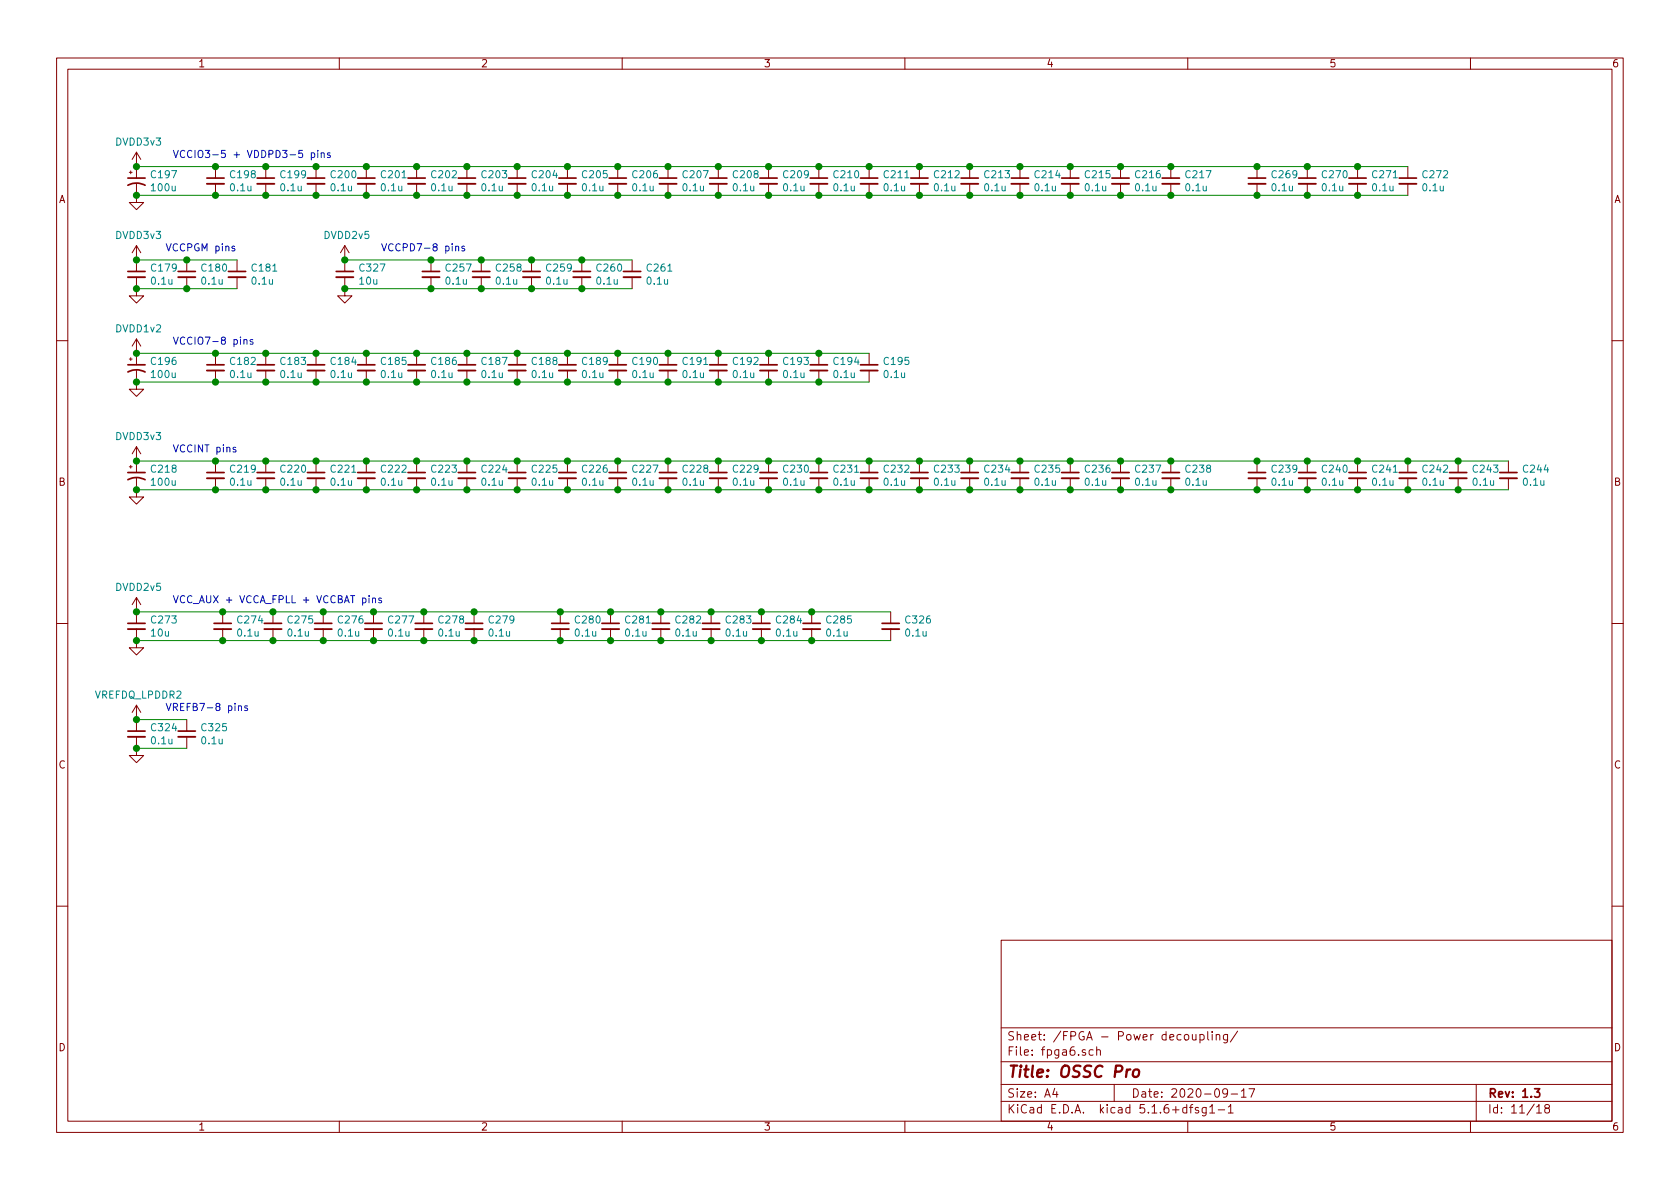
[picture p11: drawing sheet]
<svg xmlns="http://www.w3.org/2000/svg" width="297mm" height="210mm" viewBox="0 0 297 210" stroke-linecap="round" stroke-linejoin="round" font-family="sans-serif">
<g fill="none" stroke="#840000" stroke-width=".18">
<path d="M10 10.3h277v189.9h-277zM12 12.2h273v186.1h-273zM60 10.3v1.9M110 10.3v1.9M160 10.3v1.9M210 10.3v1.9M260 10.3v1.9M22.9 30.5h.5M23.1 30.2v.5M24.1 32.5v3.3h1.3l-1.3 1.3-1.2-1.3h1.2M24.1 26.9v4.6M24.1 26.9l-.7 1.3"/>
<path d="M24.1 26.9l.8 1.3M38.1 29.5v2M38.1 32.5v2M47 29.5v2M47 32.5v2M55.9 29.5v2M55.9 32.5v2M64.8 29.5v2M64.8 32.5v2M73.7 29.5v2M73.7 32.5v2M82.5 29.5v2"/>
<path d="M82.5 32.5v2M91.4 29.5v2M91.4 32.5v2M100.3 29.5v2M100.3 32.5v2M109.2 29.5v2M109.2 32.5v2M118.1 29.5v2M118.1 32.5v2M127 29.5v2M127 32.5v2M135.9 29.5v2"/>
<path d="M135.9 32.5v2M144.8 29.5v2M144.8 32.5v2M153.7 29.5v2M153.7 32.5v2M162.6 29.5v2M162.6 32.5v2M171.4 29.5v2M171.4 32.5v2M180.3 29.5v2M180.3 32.5v2M189.2 29.5v2"/>
<path d="M189.2 32.5v2M198.1 29.5v2M198.1 32.5v2M207 29.5v2M207 32.5v2M222.2 29.5v2M222.2 32.5v2M231.1 29.5v2M231.1 32.5v2M240 29.5v2M240 32.5v2M248.9 29.5v2"/>
<path d="M248.9 32.5v2M24.1 49v3.3h1.3l-1.3 1.3-1.2-1.3h1.2M24.1 43.4v4.6M24.1 59.9v4.6M24.1 59.9l-.7 1.3M24.1 59.9l.8 1.3M24.1 43.4l-.7 1.3M24.1 43.4l.8 1.3M33 46v2M33 49v2M41.9 46v2M41.9 49v2"/>
<path d="M61 49v3.3h1.2l-1.2 1.3-1.3-1.3h1.3M61 43.4l-.8 1.3M61 43.4v4.6M61 43.4l.7 1.3M76.2 46v2M76.2 49v2M85.1 46v2M85.1 49v2M94 46v2M94 49v2M102.9 46v2M102.9 49v2"/>
<path d="M111.8 46v2M111.8 49v2M10 60.2h2M22.9 63.5h.5M23.1 63.2v.5M24.1 65.5v3.3h1.3l-1.3 1.3-1.2-1.3h1.2M24.1 79v4.6M24.1 79l-.7 1.3M24.1 79l.8 1.3M38.1 62.5v2M38.1 65.5v2.1M47 62.5v2"/>
<path d="M47 65.5v2.1M55.9 62.5v2M55.9 65.5v2.1M64.8 62.5v2M64.8 65.5v2.1M73.7 62.5v2M73.7 65.5v2.1M82.5 62.5v2M82.5 65.5v2.1M91.4 62.5v2M91.4 65.5v2.1M100.3 62.5v2"/>
<path d="M100.3 65.5v2.1M109.2 62.5v2M109.2 65.5v2.1M118.1 62.5v2M118.1 65.5v2.1M127 62.5v2M127 65.5v2.1M135.9 62.5v2M135.9 65.5v2.1M144.8 62.5v2M144.8 65.5v2.1M153.7 62.5v2"/>
<path d="M153.7 65.5v2.1M285 60.2h2M22.9 82.5h.5M23.1 82.3v.5M24.1 84.6v3.3h1.3l-1.3 1.2-1.2-1.2h1.2M38.1 81.5v2.1M38.1 84.6v2M47 81.5v2.1M47 84.6v2M55.9 81.5v2.1M55.9 84.6v2M64.8 81.5v2.1"/>
<path d="M64.8 84.6v2M73.7 81.5v2.1M73.7 84.6v2M82.5 81.5v2.1M82.5 84.6v2M91.4 81.5v2.1M91.4 84.6v2M100.3 81.5v2.1M100.3 84.6v2M109.2 81.5v2.1M109.2 84.6v2M118.1 81.5v2.1"/>
<path d="M118.1 84.6v2M127 81.5v2.1M127 84.6v2M135.9 81.5v2.1M135.9 84.6v2M144.8 81.5v2.1M144.8 84.6v2M153.7 81.5v2.1M153.7 84.6v2M162.6 81.5v2.1M162.6 84.6v2M171.4 81.5v2.1"/>
<path d="M171.4 84.6v2M180.3 81.5v2.1M180.3 84.6v2M189.2 81.5v2.1M189.2 84.6v2M198.1 81.5v2.1M198.1 84.6v2M207 81.5v2.1M207 84.6v2M222.2 81.5v2.1M222.2 84.6v2M231.1 81.5v2.1"/>
<path d="M231.1 84.6v2M240 81.5v2.1M240 84.6v2M248.9 81.5v2.1M248.9 84.6v2M257.8 81.5v2.1M257.8 84.6v2M266.7 81.5v2.1M266.7 84.6v2M10 110.3h2M24.1 111.2v3.3h1.3l-1.3 1.3-1.2-1.3h1.2M24.1 105.7l-.7 1.2"/>
<path d="M24.1 105.7v4.5M24.1 105.7l.8 1.2M39.4 108.2v2M39.4 111.2v2.1M48.3 108.2v2M48.3 111.2v2.1M57.1 108.2v2M57.1 111.2v2.1M66 108.2v2M66 111.2v2.1M74.9 108.2v2M74.9 111.2v2.1"/>
<path d="M83.8 108.2v2M83.8 111.2v2.1M99.1 108.2v2M99.1 111.2v2.1M107.9 108.2v2M107.9 111.2v2.1M116.8 108.2v2M116.8 111.2v2.1M125.7 108.2v2M125.7 111.2v2.1M134.6 108.2v2M134.6 111.2v2.1"/>
<path d="M143.5 108.2v2M143.5 111.2v2.1M157.5 108.2v2M157.5 111.2v2.1M285 110.3h2M24.1 130.3v3.3h1.3l-1.3 1.3-1.2-1.3h1.2M24.1 124.7v4.6M24.1 124.7l-.7 1.3M24.1 124.7l.8 1.3M33 127.2v2.1M33 130.3v2M10 160.2h2"/>
<path d="M177 166.3h108v32h-108zM285 160.2h2M60 198.3v1.9M110 198.3v1.9M160 198.3v1.9M177 194.8h108M177 191.8h108M177 187.8h108M177 181.8h108M186.5 192.5l-.4 1h1M186.8 193v1M193.3 185.7l-.5-.1-.2 .3 .1 .6h.6"/>
<path d="M193.9 185.7h.1a.37 .37 0 0 1 .6 .1v.8M193.9 185.1v1.5M197 191.8v3M210 198.3v1.9M210.3 195.8h.6M210.8 182.9v.8a.37 .37 0 0 0 .7 .1M210.9 195.3l-.4 .2v1.3M211.5 182.9v1M211.9 195.9l-.4-.1-.2 .2 .1 .3 .5 .1v.3h-.6M212.2 183l.4-.1 .3 .3-.1 .6-.2 .1-.4-.1M212.2 182.9v1.5M213.3 195.8v1.2l-.3 .3h-.4"/>
<path d="M213.3 195.9l-.5-.1-.3 .3 .1 .6 .2 .1 .5-.1M213.5 182.4v1.3l.2 .2M213.9 195.8l.4-.5v1.5M213.9 196.8h.9M214.3 182.4v.2M214.3 182.9v1M215 183.1l.2-.2 .4 .1 .1 .9M215 182.9v1M215.4 196.3h1.1M217 193.2l-.1 .2a.48 .48 0 0 1-.6-.1v-.6a.48 .48 0 0 1 .6-.1l.1 .1a1.19 1.19 0 0 1-.2 1.2l-.5 .1M217 182.9v1.2l-.3 .3-.3-.1M217 183l-.4-.1-.3 .3 .1 .6 .2 .1 .4-.1"/>
<path d="M217.2 195.8l.4-.5v1.5M217.2 196.8h.8M217.7 193.5h1.1M218.8 182.3l-1.3 2M219.5 193l.4-.5v1.5M219.5 194h.8M220.8 192.5h1l-.6 1.5M260 198.3v1.9M261 191.8v6.5M271.7 195.8l.4-.5v1.5M271.7 196.8h.8M273.4 196l-.2-.2v-.3a.48 .48 0 0 1 .7 0l-.1 .4-.6 .2-.1 .4 .3 .3h.3l.3-.3-.1-.4-.2-.1"/>
</g>
<g fill="none" stroke="#840000" stroke-width=".3">
<path d="M22.6 32.8a3.2 3.2 0 0 1 3.1 0M22.6 31.5h3.1M36.6 31.5h3M45.5 31.5h3M54.4 31.5h3M63.2 31.5h3.1M72.1 31.5h3.1M81 31.5h3.1M89.9 31.5h3.1M98.8 31.5h3.1M107.7 31.5h3M116.6 31.5h3"/>
<path d="M125.5 31.5h3M134.4 31.5h3M143.3 31.5h3M152.1 31.5h3.1M161 31.5h3.1M169.9 31.5h3.1M178.8 31.5h3.1M187.7 31.5h3.1M196.6 31.5h3M205.5 31.5h3M220.7 31.5h3.1M229.6 31.5h3.1"/>
<path d="M238.5 31.5h3.1M247.4 31.5h3M22.6 48h3.1M31.5 48h3M40.4 48h3M59.4 48h3.1M74.7 48h3M83.6 48h3M92.5 48h3M101.3 48h3.1M110.2 48h3.1M22.6 65.8a3.2 3.2 0 0 1 3.1 0"/>
<path d="M22.6 64.5h3.1M36.6 64.5h3M45.5 64.5h3M54.4 64.5h3M63.2 64.5h3.1M72.1 64.5h3.1M81 64.5h3.1M89.9 64.5h3.1M98.8 64.5h3.1M107.7 64.5h3M116.6 64.5h3M125.5 64.5h3"/>
<path d="M134.4 64.5h3M143.3 64.5h3M152.1 64.5h3.1M22.6 84.8a3.2 3.2 0 0 1 3.1 0M22.6 83.6h3.1M36.6 83.6h3M45.5 83.6h3M54.4 83.6h3M63.2 83.6h3.1M72.1 83.6h3.1M81 83.6h3.1M89.9 83.6h3.1"/>
<path d="M98.8 83.6h3.1M107.7 83.6h3M116.6 83.6h3M125.5 83.6h3M134.4 83.6h3M143.3 83.6h3M152.1 83.6h3.1M161 83.6h3.1M169.9 83.6h3.1M178.8 83.6h3.1M187.7 83.6h3.1M196.6 83.6h3"/>
<path d="M205.5 83.6h3M220.7 83.6h3.1M229.6 83.6h3.1M238.5 83.6h3.1M247.4 83.6h3M256.3 83.6h3M265.2 83.6h3M22.6 110.2h3.1M37.8 110.2h3.1M46.7 110.2h3.1M55.6 110.2h3.1M64.5 110.2h3.1"/>
<path d="M73.4 110.2h3.1M82.3 110.2h3M97.5 110.2h3.1M106.4 110.2h3.1M115.3 110.2h3.1M124.2 110.2h3.1M133.1 110.2h3M142 110.2h3M156 110.2h3M22.6 129.3h3.1M31.5 129.3h3M271.3 192.5h.9l-.5 .6 .5 .1v.7l-.2 .1-.7-.1"/>
</g>
<path d="M200.5 189.3a.53 .53 0 0 1 .5-.2 .53 .53 0 0 1 .4 .4l-.1 .6a.56 .56 0 0 1-.5 .4 .56 .56 0 0 1-.5-.4z" fill="none" stroke="#840000" stroke-width=".41"/>
<g fill="none" stroke="#840000" stroke-width=".33">
<path d="M36.6 32.5h3M45.5 32.5h3M54.4 32.5h3M63.2 32.5h3.1M72.1 32.5h3.1M81 32.5h3.1M89.9 32.5h3.1M98.8 32.5h3.1M107.7 32.5h3M116.6 32.5h3M125.5 32.5h3M134.4 32.5h3"/>
<path d="M143.3 32.5h3M152.1 32.5h3.1M161 32.5h3.1M169.9 32.5h3.1M178.8 32.5h3.1M187.7 32.5h3.1M196.6 32.5h3M205.5 32.5h3M220.7 32.5h3.1M229.6 32.5h3.1M238.5 32.5h3.1M247.4 32.5h3"/>
<path d="M22.6 49h3.1M31.5 49h3M40.4 49h3M59.4 49h3.1M74.7 49h3M83.6 49h3M92.5 49h3M101.3 49h3.1M110.2 49h3.1M36.6 65.5h3M45.5 65.5h3M54.4 65.5h3"/>
<path d="M63.2 65.5h3.1M72.1 65.5h3.1M81 65.5h3.1M89.9 65.5h3.1M98.8 65.5h3.1M107.7 65.5h3M116.6 65.5h3M125.5 65.5h3M134.4 65.5h3M143.3 65.5h3M152.1 65.5h3.1M36.6 84.6h3"/>
<path d="M45.5 84.6h3M54.4 84.6h3M63.2 84.6h3.1M72.1 84.6h3.1M81 84.6h3.1M89.9 84.6h3.1M98.8 84.6h3.1M107.7 84.6h3M116.6 84.6h3M125.5 84.6h3M134.4 84.6h3M143.3 84.6h3"/>
<path d="M152.1 84.6h3.1M161 84.6h3.1M169.9 84.6h3.1M178.8 84.6h3.1M187.7 84.6h3.1M196.6 84.6h3M205.5 84.6h3M220.7 84.6h3.1M229.6 84.6h3.1M238.5 84.6h3.1M247.4 84.6h3M256.3 84.6h3"/>
<path d="M265.2 84.6h3M22.6 111.2h3.1M37.8 111.2h3.1M46.7 111.2h3.1M55.6 111.2h3.1M64.5 111.2h3.1M73.4 111.2h3.1M82.3 111.2h3M97.5 111.2h3.1M106.4 111.2h3.1M115.3 111.2h3.1M124.2 111.2h3.1"/>
<path d="M133.1 111.2h3M142 111.2h3M156 111.2h3M22.6 130.3h3.1M31.5 130.3h3"/>
</g>
<g fill="none" stroke="#008400" stroke-width=".18">
<path d="M24.1 34.5h224.8M24.1 29.5h224.8M24.1 46h17.8M24.1 51h17.8M61 46h50.8M61 51h50.8M24.1 67.6h129.6M24.1 62.5h129.6M24.1 81.5h242.6M24.1 86.6h242.6M24.1 113.3h133.4M24.1 108.2h133.4"/>
<path d="M24.1 127.2h8.9M24.1 132.3h8.9"/>
</g>
<g fill="none" stroke="#0000c2" stroke-width=".18">
<path d="M55 27.1l.4-.1 .3 .2-.2 .6h-.5M55 27v1.3M56.2 26.6v.1M56.2 27v.9M56.8 27.1l.2-.1 .3 .1v.8M56.8 27v.9M58.4 27.1l-.3-.1-.2 .2v.2l.5 .1v.3h-.5M41.5 43.6l-.3-.1-.2 .2 .1 .2 .4 .1v.3h-.5M80.6 43.7l.1-.2 .4 .1v.8M80.6 43.5v.9M82.1 43.6l-.3-.1-.2 .2 .1 .2 .4 .1v.3h-.5M41.7 79.1h-.3l-.2 .2v.1l.5 .2v.3h-.5"/>
<path d="M43.1 60.2l.2-.2 .3 .1 .1 .8M43.1 60v.9M44.7 60.1l-.3-.1-.2 .2 .1 .2 .4 .1v.3h-.5M64.1 105.8h.4l.2 .2-.1 .5h-.5M65.3 105.3v.2M65.3 105.8v.8M65.9 105.9l.1-.1h.3l.1 .8M65.9 105.8v.8M67.4 105.8h-.3l-.1 .1v.2l.4 .1v.3h-.4M42.2 124.9l.1-.1 .3 .1 .1 .7M42.2 124.8v.8M43.7 124.9l-.3-.1-.1 .2v.2l.4 .1v.3h-.4"/>
</g>
<g fill="#008400" stroke="#008400" stroke-width=".25">
<circle cx="91.4" cy="62.5" r=".51"/>
<circle cx="73.7" cy="62.5" r=".51"/>
<circle cx="66" cy="113.3" r=".51"/>
<circle cx="74.9" cy="113.3" r=".51"/>
<circle cx="171.5" cy="29.5" r=".51"/>
<circle cx="82.6" cy="62.5" r=".51"/>
<circle cx="66" cy="108.2" r=".51"/>
<circle cx="74.9" cy="108.2" r=".51"/>
<circle cx="162.6" cy="29.5" r=".51"/>
<circle cx="24.1" cy="62.5" r=".51"/>
<circle cx="153.7" cy="29.5" r=".51"/>
<circle cx="180.3" cy="29.5" r=".51"/>
<circle cx="144.8" cy="29.5" r=".51"/>
<circle cx="100.3" cy="62.5" r=".51"/>
<circle cx="135.9" cy="29.5" r=".51"/>
<circle cx="109.2" cy="62.5" r=".51"/>
<circle cx="83.8" cy="108.2" r=".51"/>
<circle cx="99.1" cy="108.2" r=".51"/>
<circle cx="127" cy="29.5" r=".51"/>
<circle cx="108" cy="108.2" r=".51"/>
<circle cx="144.8" cy="67.6" r=".51"/>
<circle cx="116.8" cy="108.2" r=".51"/>
<circle cx="47" cy="62.5" r=".51"/>
<circle cx="33" cy="46" r=".51"/>
<circle cx="64.8" cy="34.5" r=".51"/>
<circle cx="55.9" cy="34.5" r=".51"/>
<circle cx="47" cy="34.5" r=".51"/>
<circle cx="39.4" cy="113.3" r=".51"/>
<circle cx="38.1" cy="34.5" r=".51"/>
<circle cx="48.3" cy="113.3" r=".51"/>
<circle cx="24.1" cy="34.5" r=".51"/>
<circle cx="57.2" cy="113.3" r=".51"/>
<circle cx="38.1" cy="62.5" r=".51"/>
<circle cx="118.1" cy="29.5" r=".51"/>
<circle cx="39.4" cy="108.2" r=".51"/>
<circle cx="198.1" cy="29.5" r=".51"/>
<circle cx="48.3" cy="108.2" r=".51"/>
<circle cx="55.9" cy="62.5" r=".51"/>
<circle cx="57.2" cy="108.2" r=".51"/>
<circle cx="189.2" cy="29.5" r=".51"/>
<circle cx="24.1" cy="108.2" r=".51"/>
<circle cx="24.1" cy="113.3" r=".51"/>
<circle cx="64.8" cy="62.5" r=".51"/>
<circle cx="102.9" cy="51" r=".51"/>
<circle cx="24.1" cy="132.3" r=".51"/>
<circle cx="64.8" cy="29.5" r=".51"/>
<circle cx="135.9" cy="62.5" r=".51"/>
<circle cx="55.9" cy="29.5" r=".51"/>
<circle cx="100.3" cy="67.6" r=".51"/>
<circle cx="47" cy="29.5" r=".51"/>
<circle cx="91.4" cy="67.6" r=".51"/>
<circle cx="24.1" cy="127.2" r=".51"/>
<circle cx="38.1" cy="29.5" r=".51"/>
<circle cx="24.1" cy="29.5" r=".51"/>
<circle cx="143.5" cy="113.3" r=".51"/>
<circle cx="144.8" cy="62.5" r=".51"/>
<circle cx="102.9" cy="46" r=".51"/>
<circle cx="82.6" cy="67.6" r=".51"/>
<circle cx="73.7" cy="67.6" r=".51"/>
<circle cx="64.8" cy="67.6" r=".51"/>
<circle cx="55.9" cy="67.6" r=".51"/>
<circle cx="47" cy="67.6" r=".51"/>
<circle cx="38.1" cy="67.6" r=".51"/>
<circle cx="24.1" cy="67.6" r=".51"/>
<circle cx="116.8" cy="113.3" r=".51"/>
<circle cx="125.7" cy="108.2" r=".51"/>
<circle cx="118.1" cy="62.5" r=".51"/>
<circle cx="134.6" cy="108.2" r=".51"/>
<circle cx="109.2" cy="29.5" r=".51"/>
<circle cx="135.9" cy="67.6" r=".51"/>
<circle cx="83.8" cy="113.3" r=".51"/>
<circle cx="99.1" cy="113.3" r=".51"/>
<circle cx="100.3" cy="29.5" r=".51"/>
<circle cx="108" cy="113.3" r=".51"/>
<circle cx="127" cy="67.6" r=".51"/>
<circle cx="73.7" cy="34.5" r=".51"/>
<circle cx="91.4" cy="29.5" r=".51"/>
<circle cx="125.7" cy="113.3" r=".51"/>
<circle cx="127" cy="62.5" r=".51"/>
<circle cx="134.6" cy="113.3" r=".51"/>
<circle cx="82.6" cy="29.5" r=".51"/>
<circle cx="118.1" cy="67.6" r=".51"/>
<circle cx="73.7" cy="29.5" r=".51"/>
<circle cx="143.5" cy="108.2" r=".51"/>
<circle cx="109.2" cy="67.6" r=".51"/>
<circle cx="100.3" cy="81.5" r=".51"/>
<circle cx="94" cy="51" r=".51"/>
<circle cx="91.4" cy="86.6" r=".51"/>
<circle cx="118.1" cy="81.5" r=".51"/>
<circle cx="100.3" cy="86.6" r=".51"/>
<circle cx="240" cy="34.5" r=".51"/>
<circle cx="109.2" cy="86.6" r=".51"/>
<circle cx="109.2" cy="81.5" r=".51"/>
<circle cx="118.1" cy="86.6" r=".51"/>
<circle cx="231.1" cy="34.5" r=".51"/>
<circle cx="127" cy="86.6" r=".51"/>
<circle cx="82.6" cy="86.6" r=".51"/>
<circle cx="135.9" cy="86.6" r=".51"/>
<circle cx="222.3" cy="34.5" r=".51"/>
<circle cx="144.8" cy="86.6" r=".51"/>
<circle cx="207" cy="34.5" r=".51"/>
<circle cx="153.7" cy="86.6" r=".51"/>
<circle cx="76.2" cy="46" r=".51"/>
<circle cx="162.6" cy="86.6" r=".51"/>
<circle cx="91.4" cy="81.5" r=".51"/>
<circle cx="171.5" cy="86.6" r=".51"/>
<circle cx="198.1" cy="34.5" r=".51"/>
<circle cx="231.1" cy="29.5" r=".51"/>
<circle cx="76.2" cy="51" r=".51"/>
<circle cx="162.6" cy="81.5" r=".51"/>
<circle cx="144.8" cy="81.5" r=".51"/>
<circle cx="171.5" cy="81.5" r=".51"/>
<circle cx="85.1" cy="51" r=".51"/>
<circle cx="180.3" cy="81.5" r=".51"/>
<circle cx="240" cy="29.5" r=".51"/>
<circle cx="189.2" cy="81.5" r=".51"/>
<circle cx="135.9" cy="81.5" r=".51"/>
<circle cx="198.1" cy="81.5" r=".51"/>
<circle cx="180.3" cy="86.6" r=".51"/>
<circle cx="127" cy="81.5" r=".51"/>
<circle cx="24.1" cy="86.6" r=".51"/>
<circle cx="38.1" cy="86.6" r=".51"/>
<circle cx="47" cy="86.6" r=".51"/>
<circle cx="55.9" cy="86.6" r=".51"/>
<circle cx="64.8" cy="86.6" r=".51"/>
<circle cx="222.3" cy="29.5" r=".51"/>
<circle cx="73.7" cy="86.6" r=".51"/>
<circle cx="207" cy="29.5" r=".51"/>
<circle cx="248.9" cy="86.6" r=".51"/>
<circle cx="231.1" cy="81.5" r=".51"/>
<circle cx="135.9" cy="34.5" r=".51"/>
<circle cx="240" cy="81.5" r=".51"/>
<circle cx="61" cy="46" r=".51"/>
<circle cx="127" cy="34.5" r=".51"/>
<circle cx="38.1" cy="81.5" r=".51"/>
<circle cx="118.1" cy="34.5" r=".51"/>
<circle cx="24.1" cy="81.5" r=".51"/>
<circle cx="109.2" cy="34.5" r=".51"/>
<circle cx="61" cy="51" r=".51"/>
<circle cx="47" cy="81.5" r=".51"/>
<circle cx="257.8" cy="86.6" r=".51"/>
<circle cx="100.3" cy="34.5" r=".51"/>
<circle cx="24.1" cy="51" r=".51"/>
<circle cx="248.9" cy="81.5" r=".51"/>
<circle cx="257.8" cy="81.5" r=".51"/>
<circle cx="91.4" cy="34.5" r=".51"/>
<circle cx="24.1" cy="46" r=".51"/>
<circle cx="82.6" cy="34.5" r=".51"/>
<circle cx="33" cy="51" r=".51"/>
<circle cx="207" cy="86.6" r=".51"/>
<circle cx="82.6" cy="81.5" r=".51"/>
<circle cx="189.2" cy="86.6" r=".51"/>
<circle cx="189.2" cy="34.5" r=".51"/>
<circle cx="198.1" cy="86.6" r=".51"/>
<circle cx="85.1" cy="46" r=".51"/>
<circle cx="180.3" cy="34.5" r=".51"/>
<circle cx="73.7" cy="81.5" r=".51"/>
<circle cx="171.5" cy="34.5" r=".51"/>
<circle cx="64.8" cy="81.5" r=".51"/>
<circle cx="162.6" cy="34.5" r=".51"/>
<circle cx="153.7" cy="81.5" r=".51"/>
<circle cx="222.3" cy="86.6" r=".51"/>
<circle cx="94" cy="46" r=".51"/>
<circle cx="231.1" cy="86.6" r=".51"/>
<circle cx="153.7" cy="34.5" r=".51"/>
<circle cx="240" cy="86.6" r=".51"/>
<circle cx="55.9" cy="81.5" r=".51"/>
<circle cx="144.8" cy="34.5" r=".51"/>
<circle cx="207" cy="81.5" r=".51"/>
<circle cx="222.3" cy="81.5" r=".51"/>
</g>
<text font-size="2.8" fill="#840000" x="178" y="190.5">Title: OSSC Pro</text>
<g font-size="2.1" fill="#840000">
<text x="178" y="184">Sheet: /FPGA - Power decoupling/</text>
<text x="178" y="186.7">File: fpga6.sch</text>
<text x="178" y="196.9">KiCad E.D.A. kicad 5.1.6+dfsg1-1</text>
<text x="178" y="194.1">Size: A4</text>
<text x="200" y="194.1">Date: 2020-09-17</text>
<text x="263" y="194.1">Rev: 1.3</text>
<text x="263" y="196.9">Id: 11/18</text>
</g>
<g font-size="1.8" fill="#840000">
<text x="35" y="11.9">1</text>
<text x="85" y="11.9">2</text>
<text x="135" y="11.9">3</text>
<text x="185" y="11.9">4</text>
<text x="235" y="11.9">5</text>
<text x="285" y="11.9">6</text>
<text x="10.4" y="35.9">A</text>
<text x="285.4" y="35.9">A</text>
<text x="10.4" y="85.9">B</text>
<text x="285.4" y="85.9">B</text>
<text x="10.4" y="135.9">C</text>
<text x="285.4" y="135.9">C</text>
<text x="10.4" y="185.9">D</text>
<text x="285.4" y="185.9">D</text>
<text x="35" y="199.9">1</text>
<text x="85" y="199.9">2</text>
<text x="135" y="199.9">3</text>
<text x="185" y="199.9">4</text>
<text x="235" y="199.9">5</text>
<text x="285" y="199.9">6</text>
</g>
<g font-size="1.8" fill="#008484">
<text x="20.5" y="25.7">DVDD3v3</text>
<text x="26.8" y="31.5">C197</text>
<text x="26.9" y="33.8">100u</text>
<text x="40.8" y="31.5">C198</text>
<text x="40.8" y="33.8">0.1u</text>
<text x="49.7" y="31.5">C199</text>
<text x="49.7" y="33.8">0.1u</text>
<text x="58.6" y="31.5">C200</text>
<text x="58.6" y="33.8">0.1u</text>
<text x="67.5" y="31.5">C201</text>
<text x="67.5" y="33.8">0.1u</text>
<text x="76.4" y="31.5">C202</text>
<text x="76.4" y="33.8">0.1u</text>
<text x="85.3" y="31.5">C203</text>
<text x="85.3" y="33.8">0.1u</text>
<text x="94.2" y="31.5">C204</text>
<text x="94.2" y="33.8">0.1u</text>
<text x="103.1" y="31.5">C205</text>
<text x="103.1" y="33.8">0.1u</text>
<text x="112" y="31.5">C206</text>
<text x="112" y="33.8">0.1u</text>
<text x="120.9" y="31.5">C207</text>
<text x="120.9" y="33.8">0.1u</text>
<text x="129.7" y="31.5">C208</text>
<text x="129.7" y="33.8">0.1u</text>
<text x="138.6" y="31.5">C209</text>
<text x="138.6" y="33.8">0.1u</text>
<text x="147.5" y="31.5">C210</text>
<text x="147.5" y="33.8">0.1u</text>
<text x="156.4" y="31.5">C211</text>
<text x="156.4" y="33.8">0.1u</text>
<text x="165.3" y="31.5">C212</text>
<text x="165.3" y="33.8">0.1u</text>
<text x="174.2" y="31.5">C213</text>
<text x="174.2" y="33.8">0.1u</text>
<text x="183.1" y="31.5">C214</text>
<text x="183.1" y="33.8">0.1u</text>
<text x="192" y="31.5">C215</text>
<text x="192" y="33.8">0.1u</text>
<text x="200.9" y="31.5">C216</text>
<text x="200.9" y="33.8">0.1u</text>
<text x="209.8" y="31.5">C217</text>
<text x="209.8" y="33.8">0.1u</text>
<text x="225" y="31.5">C269</text>
<text x="225" y="33.8">0.1u</text>
<text x="233.9" y="31.5">C270</text>
<text x="233.9" y="33.8">0.1u</text>
<text x="242.8" y="31.5">C271</text>
<text x="242.8" y="33.8">0.1u</text>
<text x="251.7" y="31.5">C272</text>
<text x="251.7" y="33.8">0.1u</text>
<text x="20.5" y="42.3">DVDD3v3</text>
<text x="57.4" y="42.3">DVDD2v5</text>
<text x="26.9" y="48">C179</text>
<text x="26.9" y="50.3">0.1u</text>
<text x="35.8" y="48">C180</text>
<text x="35.8" y="50.3">0.1u</text>
<text x="44.7" y="48">C181</text>
<text x="44.7" y="50.3">0.1u</text>
<text x="63.6" y="50.3">10u</text>
<text x="63.7" y="48">C327</text>
<text x="78.9" y="48">C257</text>
<text x="78.9" y="50.3">0.1u</text>
<text x="87.8" y="48">C258</text>
<text x="87.8" y="50.3">0.1u</text>
<text x="96.7" y="48">C259</text>
<text x="96.7" y="50.3">0.1u</text>
<text x="105.6" y="48">C260</text>
<text x="105.6" y="50.3">0.1u</text>
<text x="114.5" y="48">C261</text>
<text x="114.5" y="50.3">0.1u</text>
<text x="20.5" y="58.8">DVDD1v2</text>
<text x="26.8" y="64.5">C196</text>
<text x="40.8" y="64.5">C182</text>
<text x="49.7" y="64.5">C183</text>
<text x="58.6" y="64.5">C184</text>
<text x="67.5" y="64.5">C185</text>
<text x="76.4" y="64.5">C186</text>
<text x="85.3" y="64.5">C187</text>
<text x="94.2" y="64.5">C188</text>
<text x="103.1" y="64.5">C189</text>
<text x="112" y="64.5">C190</text>
<text x="120.9" y="64.5">C191</text>
<text x="129.7" y="64.5">C192</text>
<text x="138.6" y="64.5">C193</text>
<text x="147.5" y="64.5">C194</text>
<text x="156.4" y="64.5">C195</text>
<text x="26.9" y="66.8">100u</text>
<text x="40.8" y="66.8">0.1u</text>
<text x="49.7" y="66.8">0.1u</text>
<text x="58.6" y="66.8">0.1u</text>
<text x="67.5" y="66.8">0.1u</text>
<text x="76.4" y="66.8">0.1u</text>
<text x="85.3" y="66.8">0.1u</text>
<text x="94.2" y="66.8">0.1u</text>
<text x="103.1" y="66.8">0.1u</text>
<text x="112" y="66.8">0.1u</text>
<text x="120.9" y="66.8">0.1u</text>
<text x="129.7" y="66.8">0.1u</text>
<text x="138.6" y="66.8">0.1u</text>
<text x="147.5" y="66.8">0.1u</text>
<text x="156.4" y="66.8">0.1u</text>
<text x="20.5" y="77.8">DVDD3v3</text>
<text x="26.8" y="83.6">C218</text>
<text x="40.8" y="83.6">C219</text>
<text x="49.7" y="83.6">C220</text>
<text x="58.6" y="83.6">C221</text>
<text x="67.5" y="83.6">C222</text>
<text x="76.4" y="83.6">C223</text>
<text x="85.3" y="83.6">C224</text>
<text x="94.2" y="83.6">C225</text>
<text x="103.1" y="83.6">C226</text>
<text x="112" y="83.6">C227</text>
<text x="120.9" y="83.6">C228</text>
<text x="129.7" y="83.6">C229</text>
<text x="138.6" y="83.6">C230</text>
<text x="147.5" y="83.6">C231</text>
<text x="156.4" y="83.6">C232</text>
<text x="165.3" y="83.6">C233</text>
<text x="174.2" y="83.6">C234</text>
<text x="183.1" y="83.6">C235</text>
<text x="192" y="83.6">C236</text>
<text x="200.9" y="83.6">C237</text>
<text x="209.8" y="83.6">C238</text>
<text x="225" y="83.6">C239</text>
<text x="233.9" y="83.6">C240</text>
<text x="242.8" y="83.6">C241</text>
<text x="251.7" y="83.6">C242</text>
<text x="260.6" y="83.6">C243</text>
<text x="269.4" y="83.6">C244</text>
<text x="26.9" y="85.9">100u</text>
<text x="40.8" y="85.9">0.1u</text>
<text x="49.7" y="85.9">0.1u</text>
<text x="58.6" y="85.9">0.1u</text>
<text x="67.5" y="85.9">0.1u</text>
<text x="76.4" y="85.9">0.1u</text>
<text x="85.3" y="85.9">0.1u</text>
<text x="94.2" y="85.9">0.1u</text>
<text x="103.1" y="85.9">0.1u</text>
<text x="112" y="85.9">0.1u</text>
<text x="120.9" y="85.9">0.1u</text>
<text x="129.7" y="85.9">0.1u</text>
<text x="138.6" y="85.9">0.1u</text>
<text x="147.5" y="85.9">0.1u</text>
<text x="156.4" y="85.9">0.1u</text>
<text x="165.3" y="85.9">0.1u</text>
<text x="174.2" y="85.9">0.1u</text>
<text x="183.1" y="85.9">0.1u</text>
<text x="192" y="85.9">0.1u</text>
<text x="200.9" y="85.9">0.1u</text>
<text x="209.8" y="85.9">0.1u</text>
<text x="225" y="85.9">0.1u</text>
<text x="233.9" y="85.9">0.1u</text>
<text x="242.8" y="85.9">0.1u</text>
<text x="251.7" y="85.9">0.1u</text>
<text x="260.6" y="85.9">0.1u</text>
<text x="269.4" y="85.9">0.1u</text>
<text x="20.5" y="104.5">DVDD2v5</text>
<text x="26.8" y="112.6">10u</text>
<text x="26.9" y="110.3">C273</text>
<text x="42.1" y="110.3">C274</text>
<text x="42.1" y="112.6">0.1u</text>
<text x="51" y="110.3">C275</text>
<text x="51" y="112.6">0.1u</text>
<text x="59.9" y="110.3">C276</text>
<text x="59.9" y="112.6">0.1u</text>
<text x="68.8" y="110.3">C277</text>
<text x="68.8" y="112.6">0.1u</text>
<text x="77.7" y="110.3">C278</text>
<text x="77.7" y="112.6">0.1u</text>
<text x="86.6" y="110.3">C279</text>
<text x="86.6" y="112.6">0.1u</text>
<text x="101.8" y="110.3">C280</text>
<text x="101.8" y="112.6">0.1u</text>
<text x="110.7" y="110.3">C281</text>
<text x="110.7" y="112.6">0.1u</text>
<text x="119.6" y="110.3">C282</text>
<text x="119.6" y="112.6">0.1u</text>
<text x="128.5" y="110.3">C283</text>
<text x="128.5" y="112.6">0.1u</text>
<text x="137.4" y="110.3">C284</text>
<text x="137.4" y="112.6">0.1u</text>
<text x="146.3" y="110.3">C285</text>
<text x="146.3" y="112.6">0.1u</text>
<text x="160.2" y="110.3">C326</text>
<text x="160.2" y="112.6">0.1u</text>
<text x="16.8" y="123.5">VREFDQ_LPDDR2</text>
<text x="26.9" y="129.3">C324</text>
<text x="26.9" y="131.6">0.1u</text>
<text x="35.8" y="129.3">C325</text>
<text x="35.8" y="131.6">0.1u</text>
</g>
<g font-size="1.8" fill="#0000c2">
<text x="30.5" y="27.9">VCCIO3-5 + VDDPD3-5 pins</text>
<text x="29.2" y="44.4">VCCPGM pins</text>
<text x="67.3" y="44.4">VCCPD7-8 pins</text>
<text x="30.5" y="61">VCCIO7-8 pins</text>
<text x="30.5" y="80">VCCINT pins</text>
<text x="30.5" y="106.7">VCC_AUX + VCCA_FPLL + VCCBAT pins</text>
<text x="29.2" y="125.7">VREFB7-8 pins</text>
</g>
</svg>
